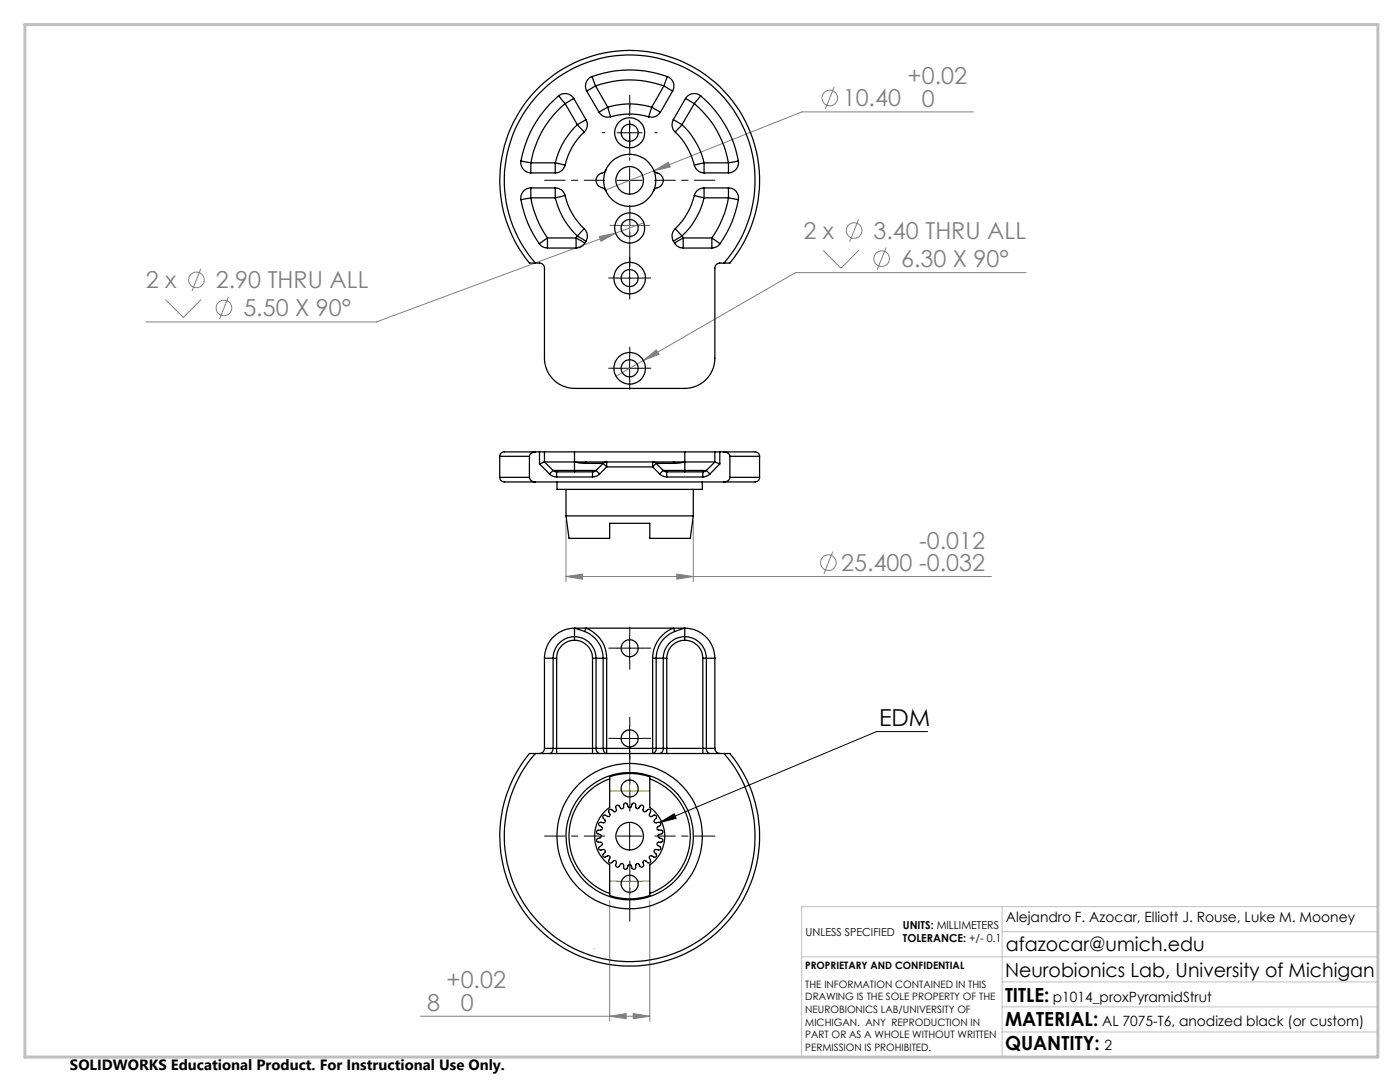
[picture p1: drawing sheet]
<svg xmlns="http://www.w3.org/2000/svg" width="279mm" height="216mm" viewBox="0 0 279 216" stroke-linecap="round" stroke-linejoin="round" font-family="sans-serif">
<g fill="none" stroke="#808080" stroke-width=".2">
<path d="M166.5 17.3l-1.8 4.5M130.5 34.1l2.9-1.7 .3 .9zM130.7 34.9l.1 .1M194.3 22.3h-34.3l-39.2 15.6M33 59.8l3.6 3.6 3.5-3.6M40.1 53.6l-1.8 4.5M45.6 59.2l-1.8 4.5M119.6 47.2l3.2-.7-2.9 1.7zM122.8 46.5l-47.7 17.7h-46M128.5 44.4l-5.7 2.1M164.3 50l3.6 3.5 3.5-3.5M171.3 43.8l-1.7 4.4"/>
<path d="M176.8 49.4l-1.8 4.4M204.8 54.4h-46.1l-30.3 17.5M128.4 71.9l-5.5 3.2M128.4 71.9l2.6-2.1 .5 .9zM113 115l3.3-.5v1.1zM113 103.9v12.2M113 115h84.9M135.1 114.5l3.3 .5-3.3 .6zM138.4 103.9v12.2M166.2 110.1l-1.8 4.4M121.7 179.7v24.1M129.7 179.7v24.1"/>
<path d="M83.9 202.8h45.8M121.7 202.8l3.3-.6v1.1zM126.4 202.2l3.3 .6-3.3 .5z"/>
<circle cx="165.6" cy="19.6" r="1.56"/>
<circle cx="39.2" cy="55.9" r="1.56"/>
<circle cx="170.5" cy="46" r="1.55"/>
<circle cx="176" cy="51.6" r="1.55"/>
<circle cx="44.7" cy="61.5" r="1.56"/>
<circle cx="165.3" cy="112.3" r="1.55"/>
</g>
<g fill="none" stroke="#000" stroke-width=".2">
<path d="M123.2 36h5M123.2 26.5h5M125.7 24v5M125.7 33.5v5M123.2 55.5h5M125.7 53v5M123.2 73.5h5M125.7 71v5M123.2 129.3h5M125.7 126.9v4.9M123.2 147.4h5M125.7 144.9v5"/>
<path d="M185.1 146h-10.2l-43.2 18.1M123.2 166.8h5M125.7 164.4v4.9M131.7 164.1l2.8-1.7 .4 .9z"/>
</g>
<path d="M120.7 36h-12M125.7 31v-12M130.7 36h12M125.7 41v12M120.7 166.8h-12M125.7 161.8v-12M125.7 171.8v12M130.7 166.8h12" fill="none" stroke="#000" stroke-width=".2" stroke-dasharray="15.2 1.3 1.3 1.3" stroke-dashoffset="11.1"/>
<g fill="none" stroke="#000" stroke-width=".2" stroke-dasharray="15.2 1.3 1.3 1.3">
<path d="M120.7 26.5h-.5M125.7 21.5v-.5M125.7 31.5v.5M130.7 26.5h.5M123.2 55.5h-1.7M125.7 53v-1.7M125.7 58v1.7M128.2 55.5h1.7M123.2 73.5h-1.7M125.7 71v-1.7M125.7 76v1.7M128.2 73.5h1.7"/>
<path d="M123.2 129.3h-1.7M125.7 126.8v-1.7M125.7 131.8v1.7M128.2 129.3h1.7M123.2 147.3h-1.7M125.7 144.8v-1.7M125.7 149.8v1.7M128.2 147.3h1.7"/>
</g>
<path d="M123.2 45h-1.5M125.7 42.5v-1.5M125.7 47.5v1.4M128.2 45h1.4M123.2 157.8h-1.5M125.7 155.3v-1.4M128.2 157.8h1.4M123.2 175.8h-1.5M125.7 173.3v-1.4M125.7 178.3v1.5M125.7 160.3v1.5M128.2 175.8h1.4" fill="none" stroke="#808000" stroke-width=".2" stroke-dasharray="15.2 1.3 1.3 1.3"/>
<path d="M123.2 45h5M125.7 42.5v5M123.2 157.8h5M125.7 155.3v5M123.2 175.9h5M125.7 173.4v4.9" fill="none" stroke="#808000" stroke-width=".2"/>
<path d="M118.6 189.2v.1M160 190.9h115M200 185.9h75M200 180.9v30M200 195.9h75M275 180.9h-115v30M200 205.9h75M200 200.9h75" fill="none" stroke="#c0c0c0" stroke-width=".2"/>
<path d="M5 4.9h270v206h-270z" fill="none" stroke="#c0c0c0" stroke-width=".6"/>
<path d="M131.7 164.1l2.8-1.7 .4 .9z" fill="#000"/>
<g fill="#808080">
<path d="M135.1 114.5l3.3 .5-3.3 .6zM113 115l3.3-.5v1.1z"/>
<path d="M130.5 34.1l3.2-.8-.3-.9zM128.4 71.9l3.1-1.2-.5-.9zM119.6 47.2l.3 1 2.9-1.7zM121.7 202.8l3.3-.6v1.1zM126.4 202.2l3.3 .6-3.3 .5z"/>
</g>
<g fill="none" stroke="#000" stroke-width=".25">
<path d="M111.5 19.1a2.04 2.04 0 0 1 3 .5M111.5 19.1a22.4 22.4 0 0 0-7.5 13M111.5 19.1l1.3 1.6M114.5 19.6l-1.7 1.1M114.5 19.6l2.4 4.3M117.1 18.2l2.5 4.2M118.1 15.3a2.02 2.02 0 0 0-1 2.9M118.1 15.3a22.2 22.2 0 0 1 15.1 0M118.1 15.3l.8 1.8M118.9 17.1a20 20 0 0 1 13.6 0M118.9 17.1l-1.8 1.1M118.9 17.1l2.4 4.3"/>
<path d="M132.5 17.1l1.7 1.1M132.5 17.1l-2.4 4.3M133.2 15.3a2.02 2.02 0 0 1 1 2.9M133.2 15.3l-.7 1.8M134.2 18.2l-2.4 4.2M136.8 19.6l1.8 1.1M136.8 19.6l-2.4 4.3M139.8 19.1a22.4 22.4 0 0 1 7.6 13M139.8 19.1a2.05 2.05 0 0 0-3 .5M139.8 19.1l-1.2 1.6M104 32.1a2.07 2.07 0 0 0 1.9 2.4M104 39.8a21.5 21.5 0 0 0 3.6 8.8"/>
<path d="M104 32.1l1.9 .4M105.9 37.5a2.01 2.01 0 0 0-1.9 2.3M105.9 32.5v2M105.9 37.5v2M105.9 39.5l-1.9 .3M105.9 39.5a20.4 20.4 0 0 0 3.4 8M105.9 34.5h4.9M105.9 37.5h4.9M105.9 32.5h4.9M105.9 39.5h4.9M110.8 37.5a1.99 1.99 0 0 1 2 1.5M110.8 32.5l2 .4"/>
<path d="M110.8 32.5v2M110.8 39.5a15.4 15.4 0 0 0 4.4 7.6M110.8 37.5v2M112.8 32.9a2.07 2.07 0 0 1-2 1.6M112.8 39a13.1 13.1 0 0 0 3.8 6.6M112.8 20.7a19.6 19.6 0 0 0-6.9 11.8M112.8 39l-2 .5M112.8 20.7l2.4 4.2M115.2 24.9l1.4 1.5M115.2 24.9a15.5 15.5 0 0 0-4.4 7.6M116.6 26.4a12.8 12.8 0 0 0-3.8 6.5M116.9 23.9a2.03 2.03 0 0 1-.3 2.5"/>
<path d="M116.9 23.9l-1.7 1M119.6 22.4a2.03 2.03 0 0 0 2.2 .9M120.9 33.9l-.4 .5a1.61 1.61 0 0 0-1.6 1.6 1.61 1.61 0 0 0 1.6 1.6l.4 .4M120.9 38a5.2 5.2 0 0 0 4.8 3.2 5.2 5.2 0 0 0 4.8-3.2M120.9 33.9a5.2 5.2 0 0 1 4.8-3.1 5.2 5.2 0 0 1 4.8 3.1M120.9 33.9a5.2 5.2 0 0 0 0 4.1M121.3 21.4l-1.7 1M121.3 21.4a15.3 15.3 0 0 1 8.8 0M121.3 21.4l.5 1.9M121.8 23.3a13.1 13.1 0 0 1 7.7 0M130.1 21.4l1.7 1M130.1 21.4l-.6 1.9"/>
<path d="M130.5 33.9l.3 .5a1.61 1.61 0 0 1 1.6 1.6 1.61 1.61 0 0 1-1.6 1.6l-.3 .4M130.5 33.9a5.2 5.2 0 0 1 0 4.1M131.8 22.4a2.05 2.05 0 0 1-2.3 .9M134.4 23.9a1.97 1.97 0 0 0 .4 2.5M134.4 23.9l1.7 1M134.8 26.4a13.5 13.5 0 0 1 3.8 6.5M136.1 24.9l-1.3 1.5M136.1 24.9a15.5 15.5 0 0 1 4.4 7.6M138.6 39a13.9 13.9 0 0 1-3.8 6.6M138.6 32.9a2.07 2.07 0 0 0 1.9 1.6M138.6 20.7a19.8 19.8 0 0 1 6.8 11.8M138.6 39l1.9 .5"/>
<path d="M138.6 20.7l-2.5 4.2M140.5 37.5a1.99 1.99 0 0 0-1.9 1.5M140.5 32.5l-1.9 .4M140.5 32.5v2M140.5 39.5a15.4 15.4 0 0 1-4.4 7.6M140.5 37.5v2M140.5 34.5h4.9M140.5 37.5h4.9M140.5 32.5h4.9M140.5 39.5h4.9M145.4 37.5a1.97 1.97 0 0 1 2 2.3M145.4 32.5v2"/>
<path d="M145.4 39.5l2 .3M145.4 37.5v2M145.4 39.5a20.4 20.4 0 0 1-3.3 8M147.4 39.8a21.5 21.5 0 0 1-3.7 8.8M147.4 32.1a2.01 2.01 0 0 1-2 2.4M147.4 32.1l-2 .4M106.9 52.5a25 25 0 0 1 1.5-34.6 25 25 0 0 1 34.6 0 25 25 0 0 1 1.5 34.6M106.9 52.5h-1.2a25.9 25.9 0 0 1 2.2-35.4 25.9 25.9 0 0 1 35.5 0 25.9 25.9 0 0 1 2.2 35.4h-1.1M106.9 52.5a1.68 1.68 0 0 1 1.3 .2l.5 .6v18.2a6.1 6.1 0 0 0 6 6h22a6 6 0 0 0 6-6v-18a.96 .96 0 0 1 1-1h.8M107.6 48.6a2.14 2.14 0 0 0 1.7 .9M109.3 47.5l-1.7 1.1M109.3 47.5v2"/>
<path d="M109.3 49.5h5.7M109.3 47.5h5.7M115 47.5l1.7 1M115 47.5v2M115.2 47.1l1.7 1M115.2 47.1l-.2 .4M116.6 45.6a1.99 1.99 0 0 1 .3 2.5M116.6 45.6l-1.4 1.5M116.7 48.5a2.02 2.02 0 0 1-1.7 1M116.9 48.1l-.2 .4M134.4 48.1l.2 .4M134.6 48.5a2.14 2.14 0 0 0 1.7 1"/>
<path d="M134.8 45.6a1.93 1.93 0 0 0-.4 2.5M134.8 45.6l1.3 1.5M136.1 47.1l-1.7 1M136.1 47.1l.2 .4M136.3 47.5l-1.7 1M136.3 47.5v2M136.3 49.5h5.8M136.3 47.5h5.8M142.1 47.5l1.6 1.1M142.1 47.5v2M143.7 48.6a2.14 2.14 0 0 1-1.6 .9M99.7 95.2a1.14 1.14 0 0 0 1.6 1h5.6"/>
<path d="M99.7 95.2h6M99.7 91.1h6M99.7 91.1v4.1M105.7 95.2a1.02 1.02 0 0 0 1.2 1M105.7 91.1v4.1M106.9 90.2h-5.9a1.03 1.03 0 0 0-1.3 .9M106.9 90.2a1.12 1.12 0 0 0-1.2 .9M106.9 90.2h.8M106.9 96.2h37.6M107.7 90.2h1M107.7 90.2v2.4M107.7 92.6l2 2"/>
<path d="M108.7 92.2h6M108.7 90.2h6M108.7 92.2l-1 .4M108.7 92.2l1.7 1.7M108.7 90.2v2M109.7 94.6l.4 .3 1 .3M110.4 93.9h4.3M110.4 93.9l.7 .3M110.4 93.9l-.7 .7M111.1 94.2h3.6M111.1 94.2v1M111.1 95.2h7.2"/>
<path d="M111.2 96.2v1.4h29v-1.4M113 97.6v5.3M114.7 92.2l2 .3M114.7 93.9h4.3M114.7 94.2h3.6M114.7 93.9v.3M114.7 92.2h22M114.7 90.2v3.7M114.7 90.2h22M116.7 92.5h3.7M116.9 92.2l-.2 .3M118.3 94.2v1"/>
<path d="M119 93.9l-.7 .3M119 93.9l.7 .7M119.7 94.6l-.5 .3-.9 .3M120.4 92.5l.1-.2a.32 .32 0 0 1 .4-.1 .32 .32 0 0 1 .2 .4v.6M120.4 92.5l.7 .7M120.4 92.5l-1.4 1.4M121.1 93.2h9.1M121.1 93.2l-1.4 1.4M130.2 93.2l1.5 1.4M131 92.5h3.7M131 92.5l-.3-.2a.29 .29 0 0 0-.4-.1 .29 .29 0 0 0-.1 .4v.6M131 92.5l-.8 .7"/>
<path d="M131 92.5l1.4 1.4M131.7 94.6l.5 .3 .9 .3M132.4 93.9h4.3M132.4 93.9l.7 .3M132.4 93.9l-.7 .7M133.1 94.2h3.6M133.1 94.2v1M133.1 95.2h7.2M134.4 92.2l.3 .3M136.7 92.2l-2 .3M136.7 90.2h6M136.7 92.2h6"/>
<path d="M136.7 93.9h4.3M136.7 93.9v.3M136.7 94.2h3.6M136.7 90.2v3.7M138.4 97.6v5.3M140.3 94.2v1M141 93.9l-.7 .3M141 93.9l.7 .7M141.7 94.6l-.5 .3-.9 .3M142.7 92.2l1 .4M142.7 90.2h1M142.7 90.2v2"/>
<path d="M142.7 92.2l-1.7 1.7M143.7 90.2h.8M143.7 92.6l-2 2M143.7 90.2v2.4M144.5 90.2h1.5a21.6 21.6 0 0 1 5.2 .1l.2 .3 .2 .5M144.5 90.2a1.1 1.1 0 0 1 1.2 .9M145.7 95.2a.99 .99 0 0 1-1.2 1M145.7 95.2h5.9M145.7 91.1h5.9M145.7 91.1v4.1M151.6 95.2a1.14 1.14 0 0 1-1.6 1h-5.5M151.6 91.1v4.1"/>
<path d="M113 102.9h25.4M113 102.9l.6 4.5h8.1v-3h8v3h8.1l.6-4.5M108.7 131.3v18M108.7 131.3h1.7M110.4 131.3h.7M110.4 131.3v18M111.1 131.3v18M114.7 127.8a3.5 3.5 0 0 0-3.6 3.5M114.7 127.8a3.6 3.6 0 0 1 3.6 3.5M114.7 127a4.3 4.3 0 0 0-4.3 4.3M114.7 127v.8M114.7 127a4.3 4.3 0 0 1 4.3 4.3"/>
<path d="M114.7 125.3l2 .7M114.7 125.3a6.1 6.1 0 0 0-6 6M114.7 125.3v1.7M114.7 125.3h22M116.7 126a5.7 5.7 0 0 1 3.7 5.3M116.7 126l.2-.7a6.4 6.4 0 0 1 4.2 6M118.3 131.3h.7M118.3 131.3v18M119 131.3v18M119 131.3h1.4M120.4 131.3h.7M120.4 131.3v18"/>
<path d="M121.1 131.3v18M130.2 131.3h.8M130.2 131.3v18M131 131.3h1.4M131 131.3v18M132.4 131.3h.7M132.4 131.3v18M133.1 131.3v18M134.7 126a5.7 5.7 0 0 0-3.7 5.3M134.7 126l-.3-.7a6.4 6.4 0 0 0-4.2 6M136.7 127.8a3.6 3.6 0 0 0-3.6 3.5M136.7 127.8a3.6 3.6 0 0 1 3.6 3.5"/>
<path d="M136.7 127a4.3 4.3 0 0 0-4.3 4.3M136.7 127v.8M136.7 127a4.3 4.3 0 0 1 4.3 4.3M136.7 125.3a6 6 0 0 1 6 6M136.7 125.3l-2 .7M136.7 125.3v1.7M140.3 131.3h.7M140.3 131.3v18M141 131.3v18M141 131.3h1.7M142.7 131.3v18M106.9 150.4h-1.2a25.9 25.9 0 0 0 2.2 35.3 25.9 25.9 0 0 0 35.5 0 25.9 25.9 0 0 0 2.2-35.3h-1.1"/>
<path d="M106.9 150.4a25 25 0 0 0 1.5 34.5 25 25 0 0 0 34.6 0 25 25 0 0 0 1.5-34.5M106.9 150.4h37.6M108.7 149.3a1.02 1.02 0 0 1-1 1.1M108.7 149.3h1.7M110.4 149.3a.96 .96 0 0 1-.7 1.1M110.4 149.3h.7M111.1 149.3v1.1M111.1 149.3h7.2M118.3 149.3v1.1M118.3 149.3h.7M119 149.3a.96 .96 0 0 0 .7 1.1M119 149.3h1.4"/>
<path d="M120.4 149.3a.73 .73 0 0 0 .7 1v-1M120.4 149.3h.7M121.1 149.3h9.1M121.7 155.4v-.4a12.1 12.1 0 0 1 8 0v.4M121.7 155.4a12.1 12.1 0 0 0-8.1 11.4 12.1 12.1 0 0 0 8.1 11.5M121.7 155.4v5.7a7 7 0 0 0 0 11.5v5.7M129.7 155.4a12.1 12.1 0 0 1 8.1 11.4 12.1 12.1 0 0 1-8.1 11.5M129.7 155.4v5.7a7 7 0 0 1 0 11.5v5.7M130.2 149.3v1a.73 .73 0 0 0 .8-1M130.2 149.3h.8M131 149.3h1.4M132.4 149.3a.96 .96 0 0 1-.7 1.1"/>
<path d="M132.4 149.3h.7M133.1 149.3v1.1M133.1 149.3h7.2M140.3 149.3v1.1M140.3 149.3h.7M141 149.3a.96 .96 0 0 0 .7 1.1M141 149.3h1.7M142.7 149.3a1.02 1.02 0 0 0 1 1.1M121.5 161.6l.5-.1 .4 .4a.33 .33 0 0 0 .5 .1 .33 .33 0 0 0 .1-.4l-.1-.6 .2-.3h.4l.3 .5a.35 .35 0 0 0 .4 .2 .35 .35 0 0 0 .3-.3v-.7l.3-.2 .3 .1 .2 .6a.33 .33 0 0 0 .4 .3 .33 .33 0 0 0 .3-.3l.2-.5 .3-.2 .3 .2 .1 .7a.33 .33 0 0 0 .2 .3 .33 .33 0 0 0 .4-.2l.3-.5h.4l.2 .3-.1 .6a.33 .33 0 0 0 .2 .4 .33 .33 0 0 0 .4-.1l.5-.4h.3l.2 .4-.3 .6a.35 .35 0 0 0 .1 .3 .35 .35 0 0 0 .4 .1l.5-.3 .4 .2v.4l-.4 .4a.35 .35 0 0 0 0 .4 .35 .35 0 0 0 .4 .2l.5-.1 .3 .2v.4l-.5 .3a.35 .35 0 0 0-.2 .4 .35 .35 0 0 0 .3 .2l.6 .1 .3 .3-.1 .3-.6 .2a.37 .37 0 0 0-.3 .3 .37 .37 0 0 0 .3 .4l.6 .2 .1 .3-.3 .3-.6 .1a.35 .35 0 0 0-.3 .2 .35 .35 0 0 0 .2 .4l.5 .3v.4l-.3 .2-.5-.1a.35 .35 0 0 0-.4 .2 .35 .35 0 0 0 0 .4l.4 .4v.4l-.4 .2-.5-.3a.35 .35 0 0 0-.4 .1 .35 .35 0 0 0-.1 .3l.3 .6-.2 .4h-.3l-.5-.4a.33 .33 0 0 0-.4-.1 .33 .33 0 0 0-.2 .4l.1 .6-.2 .3h-.4l-.3-.5a.31 .31 0 0 0-.4-.2 .31 .31 0 0 0-.2 .3l-.1 .6-.3 .3-.3-.2-.2-.5a.33 .33 0 0 0-.3-.3 .33 .33 0 0 0-.4 .3l-.2 .5-.3 .2-.3-.3v-.6a.33 .33 0 0 0-.3-.3 .33 .33 0 0 0-.4 .2l-.3 .5h-.4l-.2-.3 .1-.6a.33 .33 0 0 0-.1-.4 .33 .33 0 0 0-.5 .1l-.4 .4h-.4l-.1-.4 .2-.6a.34 .34 0 0 0 0-.4 .34 .34 0 0 0-.5 0l-.5 .3-.3-.2-.1-.4 .4-.4a.35 .35 0 0 0 .1-.4 .35 .35 0 0 0-.4-.2l-.6 .1-.3-.2 .1-.4 .5-.3a.35 .35 0 0 0 .1-.4 .35 .35 0 0 0-.3-.2l-.6-.1-.2-.3 .1-.3 .6-.2a.35 .35 0 0 0 .2-.4 .35 .35 0 0 0-.2-.3l-.6-.2-.1-.3 .2-.3 .6-.1a.35 .35 0 0 0 .3-.2 .35 .35 0 0 0-.1-.4l-.5-.3-.1-.4 .3-.2 .6 .1a.35 .35 0 0 0 .4-.2 .35 .35 0 0 0-.1-.4l-.4-.4 .1-.4 .3-.2 .5 .3a.34 .34 0 0 0 .5 0 .34 .34 0 0 0 0-.4zM121.7 178.3v.4a12.1 12.1 0 0 0 8 0v-.4"/>
<circle cx="125.7" cy="26.5" r="1.7"/>
<circle cx="125.7" cy="36" r="2.75"/>
<circle cx="125.7" cy="26.5" r="3"/>
<circle cx="125.7" cy="55.5" r="1.7"/>
<circle cx="125.7" cy="55.5" r="3.1"/>
<circle cx="125.7" cy="45.5" r="1.71"/>
<circle cx="125.7" cy="45.5" r="3"/>
<circle cx="125.7" cy="73.5" r="3.1"/>
<circle cx="125.7" cy="73.5" r="1.7"/>
<circle cx="125.7" cy="129.3" r="1.71"/>
<circle cx="125.7" cy="147.3" r="1.7"/>
<circle cx="125.7" cy="157.3" r="1.7"/>
<circle cx="125.7" cy="166.8" r="12.7"/>
<circle cx="125.7" cy="176.4" r="1.7"/>
<circle cx="125.7" cy="166.8" r="2.75"/>
<circle cx="125.7" cy="166.8" r="14.5"/>
</g>
<g font-size="4.7" fill="#808080">
<text x="181.1" y="16.8">+0.02</text>
<text x="168.2" y="21.3">10.40</text>
<text x="183.9" y="21.3">0</text>
<text x="160.4" y="47.7">2 x</text>
<text x="174.3" y="47.7">3.40 THRU ALL</text>
<text x="179.8" y="53.3">6.30 X 90°</text>
<text x="29.1" y="57.5">2 x</text>
<text x="43.1" y="57.5">2.90 THRU ALL</text>
<text x="48.6" y="63.2">5.50 X 90°</text>
<text x="167.9" y="114">25.400 -0.032</text>
<text x="183.4" y="109.5">-0.012</text>
<text x="89.1" y="197.2">+0.02</text>
<text x="85.2" y="201.7">8</text>
<text x="91.9" y="201.7">0</text>
</g>
<text font-size="4.7" x="175.4" y="144.9">EDM</text>
<g font-size="3.9">
<text x="200.7" y="189.8">afazocar@umich.edu</text>
<text x="200.6" y="194.9">Neurobionics Lab, University of Michigan</text>
<text x="200.6" y="199.8">TITLE:</text>
<text x="200.6" y="209.5">QUANTITY:</text>
<text x="200.6" y="204.6">MATERIAL:</text>
</g>
<text font-size="3" x="14" y="213.5">SOLIDWORKS Educational Product. For Instructional Use Only.</text>
<g font-size="2.8">
<text x="200.7" y="183.9">Alejandro F. Azocar, Elliott J. Rouse, Luke M. Mooney</text>
<text x="210.1" y="199.8">p1014_proxPyramidStrut</text>
<text x="220" y="204.6">AL 7075-T6, anodized black (or custom)</text>
<text x="220.4" y="209.5">2</text>
</g>
<g font-size="2.2">
<text x="180.2" y="185.3">UNITS: MILLIMETERS</text>
<text x="160.8" y="186.8">UNLESS SPECIFIED</text>
<text x="180.2" y="188">TOLERANCE: +/- 0.1</text>
</g>
<g font-size="2">
<text x="160.7" y="193.4">PROPRIETARY AND CONFIDENTIAL</text>
<text x="160.7" y="197.1">THE INFORMATION CONTAINED IN THIS</text>
<text x="160.7" y="199.6">DRAWING IS THE SOLE PROPERTY OF THE</text>
<text x="160.7" y="202.1">NEUROBIONICS LAB/UNIVERSITY OF</text>
<text x="160.7" y="204.6">MICHIGAN. ANY REPRODUCTION IN</text>
<text x="160.7" y="207.2">PART OR AS A WHOLE WITHOUT WRITTEN</text>
<text x="160.7" y="209.7">PERMISSION IS PROHIBITED.</text>
</g>
</svg>
